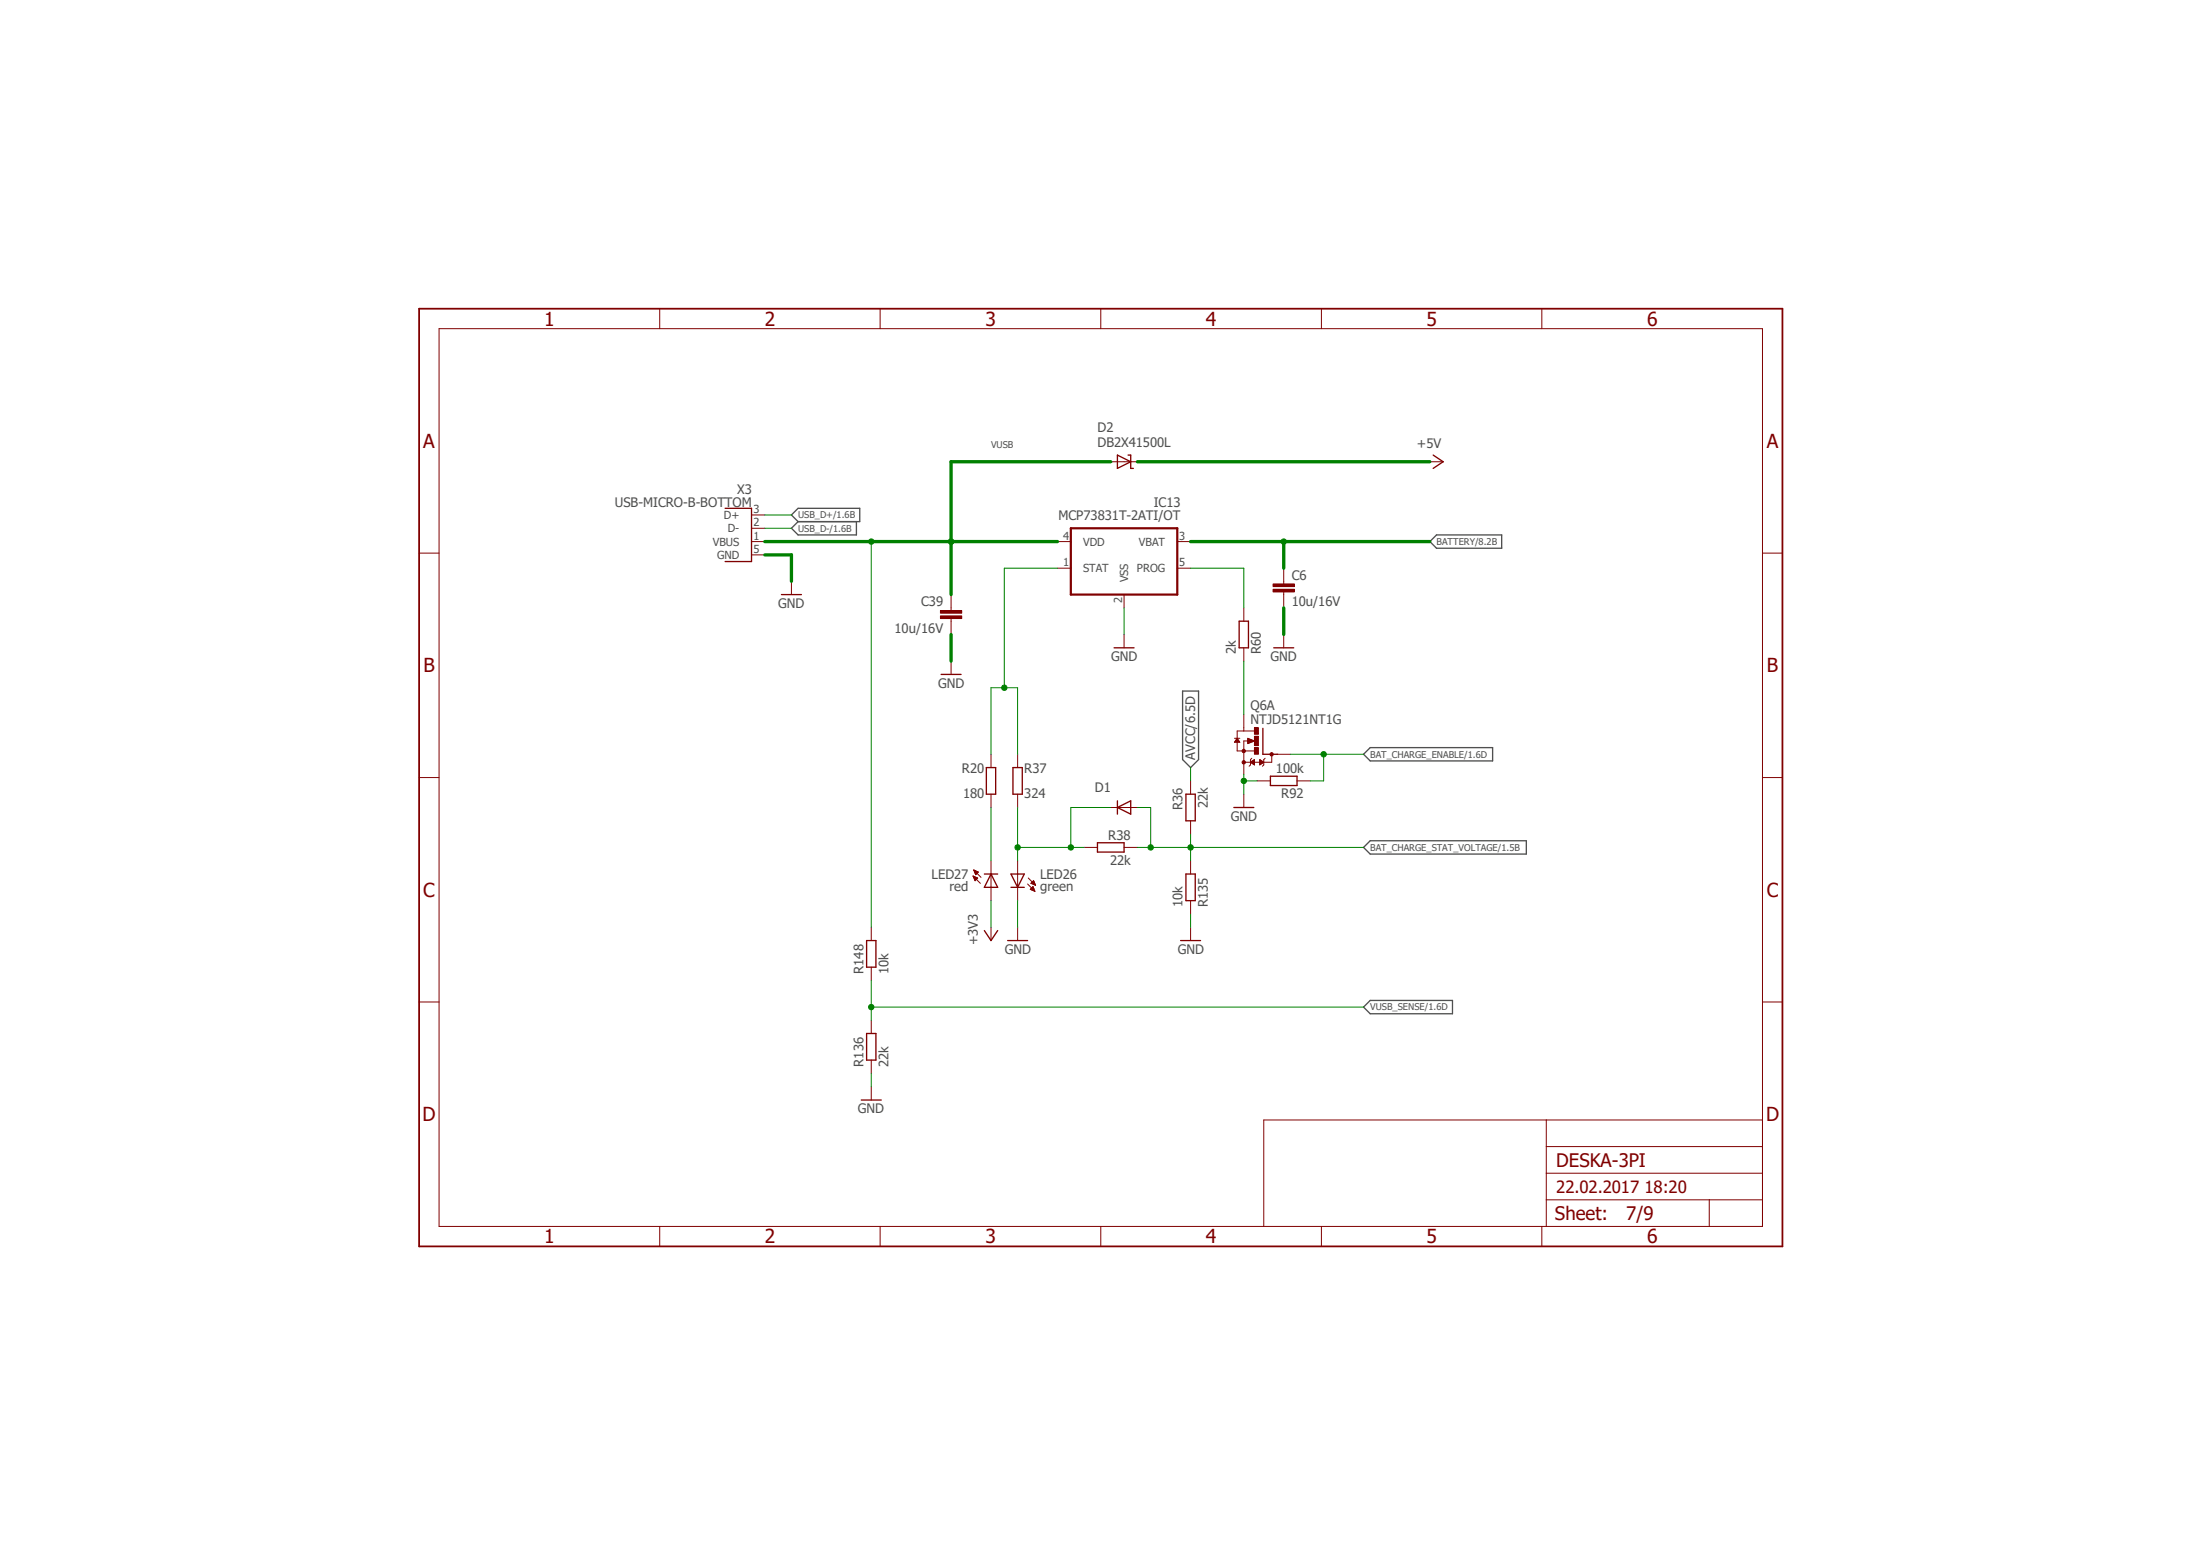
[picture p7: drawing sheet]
<svg xmlns="http://www.w3.org/2000/svg" width="420mm" height="297mm" viewBox="0 0 420 297" stroke-linecap="round" stroke-linejoin="round" font-family="sans-serif">
<path d="M79.5 58.6l261.2 179.9M340.7 58.6l-261.2 179.9" fill="none" stroke="#fff" stroke-width=".19"/>
<path d="M151.1 98.3l1.3-1.3h11.7v2.6h-11.7zM152.4 99.6l-1.3 1.2 1.3 1.3h11.1v-2.5M274.2 102.1h12.5v2.5h-12.5l-1.2-1.2zM225.8 131.9h3v13.1l-1.5 1.5-1.5-1.5zM260.3 144l1.3-1.3h23.3v2.5h-23.3zM261.6 160.5h29.8v2.5h-29.8l-1.3-1.2zM260.3 192.2l1.3-1.2h15.7v2.5h-15.7z" fill="none" stroke="#505050" stroke-width=".25"/>
<g fill="none" stroke="#800000" stroke-width=".19">
<path d="M125.9 58.9v3.8M168 58.9v3.8M210.1 58.9v3.8M252.3 58.9v3.8M294.3 58.9v3.8M83.8 62.7h252.7v171.4h-252.7zM80 105.6h3.8M181.6 116v.5M181.6 118.1v.5M201.9 108.5h2.5M201.9 103.4h2.5M214.6 113.5v2.5"/>
<path d="M224.7 108.5h2.6M224.7 103.4h2.6M336.5 105.6h3.8M80 148.4h3.8M336.5 148.4h3.8M80 191.3h3.8M336.5 191.3h3.8M295.2 213.8v20.3M295.2 218.9h41.3M336.5 213.8h-95.2v20.3M125.9 234.1v3.8M168 234.1v3.8"/>
<path d="M210.1 234.1v3.8M252.3 234.1v3.8M294.3 234.1v3.8M295.2 229h41.3M295.2 223.9h41.3M326.3 229v5.1"/>
</g>
<path d="M80 58.9h260.3v179h-260.3z" fill="none" stroke="#800000" stroke-width=".34"/>
<path d="M204.4 100.8h20.3v12.7h-20.3z" fill="none" stroke="#800000" stroke-width=".42"/>
<path d="M179.5 117.6h4.1v.5h-4.1z" fill-rule="evenodd" fill="#800000"/>
<path d="M179.5 117.6h4.1v.5h-4.1z" fill="none" stroke="#800000" stroke-width=".19"/>
<path d="M179.5 116.5h4.1v.6h-4.1z" fill-rule="evenodd" fill="#800000"/>
<path d="M179.5 116.5h4.1v.6h-4.1zM181.6 113.5v2.5M181.6 118.6v2.5M237.4 116v2.6M245.1 111v.5M245.1 113v.5M181.6 126.2v2.5M214.6 121.1v2.6M237.4 123.7v2.5" fill="none" stroke="#800000" stroke-width=".19"/>
<path d="M236.6 118.6h1.7v5.1h-1.7zM179.7 128.7h3.8M212.7 123.7h3.8" fill="none" stroke="#800000" stroke-width=".25"/>
<path d="M243 112.5h4.1v.5h-4.1z" fill-rule="evenodd" fill="#800000"/>
<path d="M243 112.5h4.1v.5h-4.1z" fill="none" stroke="#800000" stroke-width=".19"/>
<path d="M243 111.5h4.1v.5h-4.1z" fill-rule="evenodd" fill="#800000"/>
<g fill="none" stroke="#800000" stroke-width=".19">
<path d="M143.5 98.3h2.5M212 88.1h5.1M273 88.1h2.5M143.5 105.9h2.5M143.5 103.4h2.5M143.5 100.8h2.5M151.1 111v2.5M243 111.5h4.1v.5h-4.1zM245.1 108.5v2.5M245.1 113.5v2.5M237.4 138.9v.6M239.4 139.5h-3.2v1.4"/>
<path d="M245.1 121.1v2.6M189.2 144v2.5M189.2 151.6v2.5M194.3 144v2.5M194.3 151.6v2.5M212 154.1h5.1M227.3 149.1v2.5M227.3 156.7v2.5M235.7 140.9h1M236.2 141.6v1.7h3.3M237.4 151.6v2.5M238.3 141.4h-.9v4.1"/>
<path d="M240 149.1h2.5M247.6 149.1h2.5M166.3 177v2.5M185.8 167.2l1.4 1.4M185.8 167.2l.3 .9M185.8 167.2l.8 .4-.5 .5M185.8 167.3h.1M185.8 167.4h.3M185.9 166.1l1.4 1.4M185.9 167.5h.5M185.9 166.1l.9 .4-.5 .5zM185.9 167.6h.7"/>
<path d="M185.9 166.1h.2M186 167.7h.5M186 167.6h.6M186 166.2h.3M186 167.8h.4M186 166.3h.5M186.1 167.9h.3M186.1 166.5h.6M186.1 166.4h.5M186.1 168h.2M186.1 166.6h.5M186.1 168.1h.1"/>
<path d="M186.1 166.7h.5M186.2 166.8h.3M186.2 166.8h.2M186.3 166.9h.1M189.2 164.3v7.6M189.2 177v2.5M194.3 164.3v7.6M194.3 177v2.5M196.2 168.7l1.4 1.4M196.3 167.6l1.4 1.4M196.8 169.8h.6M196.8 169.7h.6"/>
<path d="M196.8 168.6h.7M196.8 169.6h.6M196.9 168.5h.6M196.9 169.9h.5M196.9 169.5h.4M197 168.4h.5M197 169.4h.3M197.1 168.7h.5M197.1 168.4h.3M197.1 169.3h.1M197.1 168.3h.3M197.1 170h.4"/>
<path d="M197.2 169.2l.4 .9M197.2 169.2l-.5 .6 .9 .3M197.2 169.2h.1M197.2 168.2h.2M197.3 168.8h.3M197.3 168.1l.4 .9-.9-.4zM197.4 170.1h.1M197.5 168.9h.2M197.7 169h.1M207 161.8h2.5M214.6 161.8h2.5M227.3 164.3v2.5"/>
<path d="M227.3 171.9v2.6M227.3 177v2.5M166.3 184.6v2.6M166.3 194.8v2.5M166.3 202.4v2.5M166.3 207.4v2.6"/>
</g>
<g fill="none" stroke="#800000" stroke-width=".25">
<path d="M138.4 97h5.1v10.2h-5.1M213.3 86.9l2.6 1.2-2.6 1.3zM215.3 86.9h.6v2.5h.5M273.6 86.9l1.9 1.2-1.9 1.3M149.2 113.5h3.8M241.1 139v5h2.8M243.2 123.7h3.8M188.3 146.5h1.8v5.1h-1.8zM193.4 146.5h1.8v5.1h-1.8zM213.3 154.1l2.6-1.2v2.5zM213.3 152.9v2.5M226.4 151.6h1.8v5.1h-1.8z"/>
<path d="M235.5 154.1h3.9M242.5 148.2h5.1v1.7h-5.1zM165.4 179.5h1.8v5.1h-1.8zM187.9 166.8h2.6M187.9 177.6l1.3 1.9 1.3-1.9M189.2 166.8l1.3 2.6h-2.6zM192.4 179.5h3.8M193 166.8h2.5l-1.2 2.6zM193 169.4h2.5M209.5 160.9h5.1v1.7h-5.1zM225.4 179.5h3.8M226.4 166.8h1.8v5.1h-1.8z"/>
<path d="M165.4 197.3h1.8v5.1h-1.8zM164.4 210h3.8"/>
</g>
<path d="M237.2 143.1l.2-.1 .3 .1 .1 .2-.1 .3h-.5z" fill-rule="evenodd" fill="#800000"/>
<path d="M237.2 143.1l.2-.1 .3 .1 .1 .2-.1 .3h-.5z" fill="none" stroke="#800000" stroke-width=".19"/>
<path d="M239.5 142.7h.7v1.3h-.7z" fill-rule="evenodd" fill="#800000"/>
<path d="M239.5 142.7h.7v1.3h-.7z" fill="none" stroke="#800000" stroke-width=".19"/>
<path d="M239.5 138.9h.7v1.3h-.7z" fill-rule="evenodd" fill="#800000"/>
<path d="M239.5 138.9h.7v1.3h-.7z" fill="none" stroke="#800000" stroke-width=".19"/>
<path d="M239.5 140.5h.7v1.8h-.7z" fill-rule="evenodd" fill="#800000"/>
<g fill="none" stroke="#800000" stroke-width=".19">
<path d="M237.4 136.4v2.5M235.7 141.6h.9M235.8 141.5h.8M235.8 141.4h.7M235.9 141.4h.5M236 141.3h.4M236 141.2h.3M236.1 141.1h.2M236.1 141h.1M236.2 140.9l.5 .8h-1zM237.4 145.2v2.6M237.4 145.5h1.3"/>
<path d="M238.2 140.9l1.3 .5-1.3 .5zM238.2 141.9h.2M238.2 141.8h.4M238.2 141.7h.6M238.2 141.6h.9M238.2 141.5h1.1M238.2 141.4h1.2M238.2 141.4h1M238.2 141.3h.8M238.2 141.2h.6M238.2 141.1h.3M238.2 141h.1"/>
<path d="M238.7 145.5l.8-.5v1zM238.7 145.5h.8M238.8 145.4h.7M238.9 145.6h.6M238.9 145.3h.6M239 144.7l-.3 .3v1l-.2 .3M239 145.7h.5M239.1 145.2h.4M239.1 145.8h.4M239.2 145.2h.3M239.3 145.9h.2M239.4 145.1h.1"/>
<path d="M239.4 146h.1M239.5 140.5h.7v1.8h-.7zM239.5 145.5h1M240.5 146h.1M240.5 145.9h.2M240.5 145.8h.3M240.5 145.7h.5M240.5 145.6h.6M240.5 145.5h.7M240.5 145.4h.6M240.5 145.3h.5M240.5 145.2h.4"/>
<path d="M240.5 145.2h.2M240.5 145.1h.1M240.5 145l.8 .5-.8 .5zM241.5 144.7l-.2 .3v1l-.3 .3M242.8 144v1.5h-1.5M243.8 144h2.5"/>
</g>
<path d="M237.2 145.3l.2-.1 .3 .1 .1 .2-.1 .3h-.5z" fill-rule="evenodd" fill="#800000"/>
<path d="M237.2 145.3l.2-.1 .3 .1 .1 .2-.1 .3h-.5z" fill="none" stroke="#800000" stroke-width=".19"/>
<path d="M242.5 143.8l.3-.2 .2 .2v.4h-.5z" fill-rule="evenodd" fill="#800000"/>
<path d="M242.5 143.8l.3-.2 .2 .2v.4h-.5z" fill="none" stroke="#800000" stroke-width=".19"/>
<path d="M146 105.9h5.1v5.1M245.1 116v5.1M181.6 121.1v5.1" fill="none" stroke="#008000" stroke-width=".64"/>
<path d="M214.6 116v5.1M237.4 147.8v3.8M237.4 149.1h2.6" fill="none" stroke="#008000" stroke-width=".19"/>
<circle cx="237.4" cy="149.1" r=".51" fill="#008000"/>
<g fill="none" stroke="#008000" stroke-width=".19">
<path d="M146 100.8h5.1M227.3 159.2v2.6M194.3 171.9v5.1M217.1 161.8h43.2M227.3 174.5v2.5M166.3 204.9v2.5"/>
<circle cx="237.4" cy="149.1" r=".51"/>
</g>
<path d="M217.1 88.1h55.9" fill="none" stroke="#008000" stroke-width=".64"/>
<circle cx="227.3" cy="161.8" r=".51" fill="#008000"/>
<g fill="none" stroke="#008000" stroke-width=".19">
<path d="M217.1 154.1h2.6v7.7M227.3 161.8v2.5"/>
<circle cx="227.3" cy="161.8" r=".51"/>
</g>
<circle cx="219.7" cy="161.8" r=".51" fill="#008000"/>
<g fill="none" stroke="#008000" stroke-width=".19">
<path d="M146 98.3h5.1"/>
<circle cx="219.7" cy="161.8" r=".51"/>
</g>
<path d="M212 88.1h-30.4v25.4M146 103.4h55.9" fill="none" stroke="#008000" stroke-width=".64"/>
<circle cx="181.6" cy="103.4" r=".51" fill="#008000"/>
<circle cx="181.6" cy="103.4" r=".51" fill="none" stroke="#008000" stroke-width=".19"/>
<circle cx="181.6" cy="103.4" r=".51" fill="#008000"/>
<g fill="none" stroke="#008000" stroke-width=".19">
<path d="M166.3 103.4v73.6"/>
<circle cx="181.6" cy="103.4" r=".51"/>
</g>
<circle cx="166.3" cy="103.4" r=".51" fill="#008000"/>
<g fill="none" stroke="#008000" stroke-width=".19">
<path d="M246.3 144h14M252.7 144v5.1"/>
<circle cx="166.3" cy="103.4" r=".51"/>
</g>
<circle cx="252.7" cy="144" r=".51" fill="#008000"/>
<g fill="none" stroke="#008000" stroke-width=".19">
<path d="M227.3 108.5h10.1v7.5M237.4 126.2v10.2M250.1 149.1h2.6"/>
<circle cx="252.7" cy="144" r=".51"/>
</g>
<path d="M227.3 103.4h17.8v5.1" fill="none" stroke="#008000" stroke-width=".64"/>
<circle cx="245.1" cy="103.4" r=".51" fill="#008000"/>
<g fill="none" stroke="#008000" stroke-width=".19">
<path d="M201.9 108.5h-10.2v22.8M194.3 131.3h-5.1v12.7M189.2 171.9v5.1"/>
<circle cx="245.1" cy="103.4" r=".51"/>
</g>
<path d="M245.1 103.4h27.9" fill="none" stroke="#008000" stroke-width=".64"/>
<circle cx="191.7" cy="131.3" r=".51" fill="#008000"/>
<g fill="none" stroke="#008000" stroke-width=".19">
<path d="M194.3 131.3v12.7M194.3 154.1v10.2M204.4 161.8h2.6"/>
<circle cx="191.7" cy="131.3" r=".51"/>
</g>
<circle cx="194.3" cy="161.8" r=".51" fill="#008000"/>
<g fill="none" stroke="#008000" stroke-width=".19">
<path d="M212 154.1h-7.6v7.7h-10.1"/>
<circle cx="194.3" cy="161.8" r=".51"/>
</g>
<circle cx="204.4" cy="161.8" r=".51" fill="#008000"/>
<g fill="none" stroke="#008000" stroke-width=".19">
<path d="M189.2 154.1v10.2M166.3 187.2v7.6M166.3 192.2h94"/>
<circle cx="204.4" cy="161.8" r=".51"/>
</g>
<circle cx="166.3" cy="192.2" r=".51" fill="#008000"/>
<g fill="none" stroke="#008000" stroke-width=".19">
<path d="M227.3 146.5v2.6"/>
<circle cx="166.3" cy="192.2" r=".51"/>
</g>
<g font-size="3.7" fill="#800000">
<text x="103.9" y="62.1">1</text>
<text x="146" y="62.1">2</text>
<text x="188.1" y="62.1">3</text>
<text x="230.2" y="62.1">4</text>
<text x="272.3" y="62.1">5</text>
<text x="314.4" y="62.1">6</text>
<text x="80.8" y="85.5">A</text>
<text x="337.3" y="85.5">A</text>
<text x="80.9" y="128.3">B</text>
<text x="337.3" y="128.3">B</text>
<text x="80.8" y="171.2">C</text>
<text x="337.3" y="171.2">C</text>
<text x="80.7" y="214">D</text>
<text x="337.1" y="214">D</text>
<text x="103.9" y="237.3">1</text>
<text x="146" y="237.3">2</text>
<text x="188.1" y="237.3">3</text>
<text x="230.2" y="237.3">4</text>
<text x="272.3" y="237.3">5</text>
<text x="314.5" y="237.3">6</text>
</g>
<g font-size="3.6" fill="#800000">
<text x="297.1" y="222.7">DESKA-3PI</text>
<text x="296.8" y="233">Sheet:</text>
<text x="310.4" y="232.8">7/9</text>
</g>
<text font-size="3.2" fill="#800000" x="297.1" y="227.8">22.02.2017 18:20</text>
<g font-size="2.5" fill="#505050">
<text x="209.5" y="82.6">D2</text>
<text x="209.5" y="85.3">DB2X41500L</text>
<text x="270.5" y="85.6">+5V</text>
<text x="140.7" y="94.2">X3</text>
<text x="117.3" y="96.8">USB-MICRO-B-BOTTOM</text>
<text x="202.1" y="99.3">MCP73831T-2ATI/OT</text>
<text x="220.3" y="96.8">IC13</text>
<text x="246.6" y="110.6">C6</text>
<text x="148.5" y="116">GND</text>
<text x="175.9" y="115.7">C39</text>
<text x="246.6" y="115.7">10u/16V</text>
<text x="170.8" y="120.7">10u/16V</text>
<text x="235.9" y="124.9" transform="rotate(-90 235.9 124.9)">2k</text>
<text x="240.7" y="124.9" transform="rotate(-90 240.7 124.9)">R60</text>
<text x="179.1" y="131.3">GND</text>
<text x="212.1" y="126.2">GND</text>
<text x="242.5" y="126.2">GND</text>
<text x="238.7" y="135.6">Q6A</text>
<text x="238.7" y="138.1">NTJD5121NT1G</text>
<text x="183.6" y="147.6">R20</text>
<text x="195.5" y="147.6">R37</text>
<text x="228.2" y="145" transform="rotate(-90 228.2 145)">AVCC/6.5D</text>
<text x="243.6" y="147.5">100k</text>
<text x="183.9" y="152.4">180</text>
<text x="195.5" y="152.4">324</text>
<text x="209" y="151.1">D1</text>
<text x="225.8" y="154.6" transform="rotate(-90 225.8 154.6)">R36</text>
<text x="230.6" y="154.3" transform="rotate(-90 230.6 154.3)">22k</text>
<text x="244.6" y="152.3">R92</text>
<text x="211.6" y="160.3">R38</text>
<text x="235" y="156.7">GND</text>
<text x="177.8" y="167.9">LED27</text>
<text x="198.6" y="167.9">LED26</text>
<text x="211.9" y="165.1">22k</text>
<text x="181.3" y="170">red</text>
<text x="198.6" y="170">green</text>
<text x="225.8" y="173.2" transform="rotate(-90 225.8 173.2)">10k</text>
<text x="230.6" y="173.2" transform="rotate(-90 230.6 173.2)">R135</text>
<text x="164.8" y="185.9" transform="rotate(-90 164.8 185.9)">R148</text>
<text x="169.6" y="185.9" transform="rotate(-90 169.6 185.9)">10k</text>
<text x="186.7" y="180.5" transform="rotate(-90 186.7 180.5)">+3V3</text>
<text x="191.8" y="182.1">GND</text>
<text x="224.8" y="182.1">GND</text>
<text x="164.8" y="203.6" transform="rotate(-90 164.8 203.6)">R136</text>
<text x="169.6" y="203.6" transform="rotate(-90 169.6 203.6)">22k</text>
<text x="163.8" y="212.5">GND</text>
</g>
<g font-size="2.1" fill="#505050">
<text x="138.2" y="99.1">D+</text>
<text x="138.9" y="101.6">D-</text>
<text x="143.8" y="100.5">2</text>
<text x="143.8" y="97.9">3</text>
<text x="136.1" y="104.1">VBUS</text>
<text x="136.9" y="106.7">GND</text>
<text x="143.8" y="105.5">5</text>
<text x="143.8" y="103">1</text>
<text x="202.9" y="103">4</text>
<text x="206.8" y="104.1">VDD</text>
<text x="217.4" y="104.1">VBAT</text>
<text x="225.1" y="103">3</text>
<text x="202.9" y="108.1">1</text>
<text x="206.8" y="109.2">STAT</text>
<text x="215.3" y="111.2" transform="rotate(-90 215.3 111.2)">VSS</text>
<text x="217" y="109.2">PROG</text>
<text x="225.1" y="108.1">5</text>
<text x="214.2" y="115" transform="rotate(-90 214.2 115)">2</text>
</g>
<g font-size="1.8" fill="#505050">
<text x="189.2" y="85.6">VUSB</text>
<text x="152.4" y="101.5">USB_D-/1.6B</text>
<text x="152.4" y="98.9">USB_D+/1.6B</text>
<text x="274.2" y="104">BATTERY/8.2B</text>
<text x="261.6" y="144.6">BAT_CHARGE_ENABLE/1.6D</text>
<text x="261.6" y="162.4">BAT_CHARGE_STAT_VOLTAGE/1.5B</text>
<text x="261.6" y="192.9">VUSB_SENSE/1.6D</text>
</g>
</svg>
